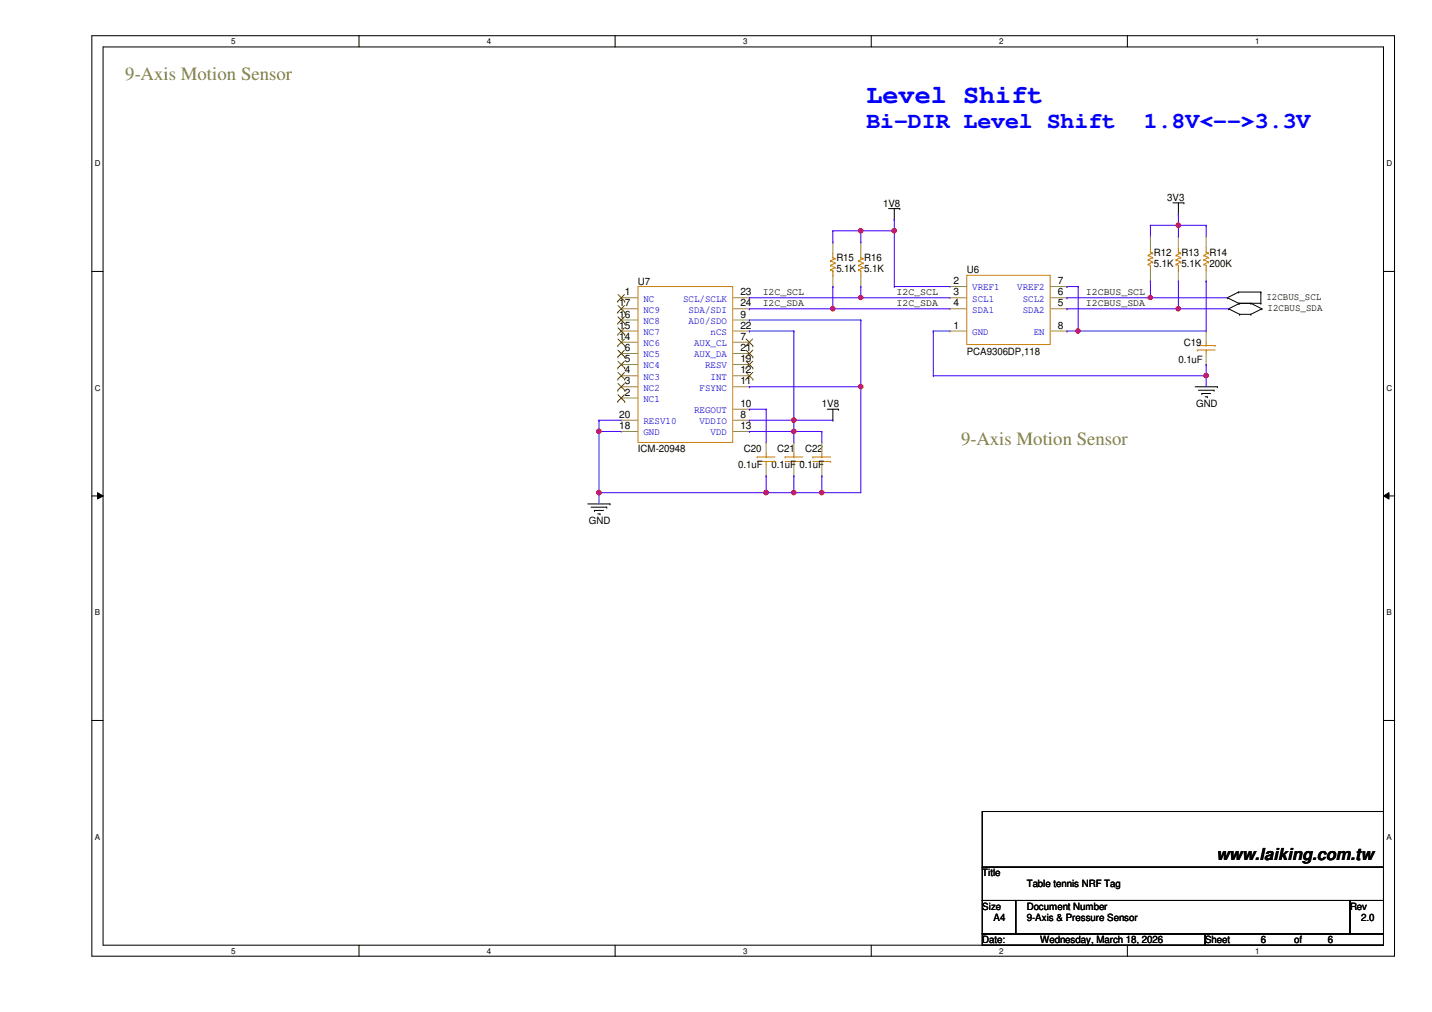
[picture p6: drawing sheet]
<svg xmlns="http://www.w3.org/2000/svg" width="297mm" height="210mm" viewBox="0 0 297 210" stroke-linecap="round" stroke-linejoin="round" font-family="sans-serif">
<path d="M19.1 7.4h270.2v190.9h-270.2zM21.4 9.7h265.6v186.3h-265.6z" fill="none" stroke="#000" stroke-width=".21"/>
<g fill="#fff">
<path d="M47.9 7.7h1v1.8h-1z"/>
<path d="M47.9 196.3h1v1.9h-1z"/>
</g>
<path d="M74.5 7.4v2.3M74.5 196v2.4" fill="none" stroke="#000" stroke-width=".21"/>
<g fill="#fff">
<path d="M101 7.7h.9v1.8h-.9z"/>
<path d="M101 196.3h.9v1.9h-.9z"/>
</g>
<path d="M127.6 7.4v2.3M127.6 196v2.4" fill="none" stroke="#000" stroke-width=".21"/>
<g fill="#fff">
<path d="M154.1 7.7h1v1.8h-1z"/>
<path d="M154.1 196.3h1v1.9h-1z"/>
</g>
<path d="M180.7 7.4v2.3M180.7 196v2.4" fill="none" stroke="#000" stroke-width=".21"/>
<g fill="#fff">
<path d="M207.3 7.7h.9v1.8h-.9z"/>
<path d="M207.3 196.3h.9v1.9h-.9z"/>
</g>
<path d="M233.8 7.4v2.3M233.8 196v2.4" fill="none" stroke="#000" stroke-width=".21"/>
<g fill="#fff">
<path d="M260.4 7.7h.9v1.8h-.9z"/>
<path d="M260.4 196.3h.9v1.9h-.9z"/>
<path d="M19.6 33h1.2v1.9h-1.2z"/>
<path d="M287.6 33h1.2v1.9h-1.2z"/>
<path d="M19.6 79.6h1.2v1.8h-1.2z"/>
<path d="M287.6 79.6h1.2v1.8h-1.2z"/>
</g>
<path d="M19.1 56.3h2.3M287 56.3h2.3" fill="none" stroke="#000" stroke-width=".21"/>
<g fill="#fff">
<path d="M19.6 126.2h1.1v1.8h-1.1z"/>
<path d="M287.6 126.2h1.1v1.8h-1.1z"/>
</g>
<path d="M19.1 102.9h2.3M20.2 102.2l1.2 .7-1.2 .6zM287 102.9l1.1-.7v1.3zM287 102.9h2.3" fill="none" stroke="#000" stroke-width=".21"/>
<path d="M20.2 102.2l1.2 .7-1.2 .6zM287 102.9l1.1-.7v1.3z" fill="#000"/>
<g fill="#fff">
<path d="M19.6 172.7h1.1v1.9h-1.1z"/>
<path d="M287.6 172.7h1.1v1.9h-1.1z"/>
</g>
<g fill="none" stroke="#000" stroke-width=".21">
<path d="M184.3 43.3h2.3M185.5 45.6h.1M185.5 43.3v2.3M186.6 43.3h.1M243.3 42.1h2.3M244.4 44.4h.1M244.4 42.1v2.3M245.6 42.1h.1M254.6 61.8h.1M254.6 61.8l2.3 1.1M254.8 64h.1M254.8 64l2.3 1.2"/>
<path d="M256.9 60.6h.1M256.9 62.9h.1M256.9 60.6l-2.3 1.2M256.9 60.6h4.6M256.9 62.9h4.6M257.1 62.9h.1M257.1 65.2h.1M257.1 62.9l-2.3 1.1M257.1 65.2h2.4M259.5 62.9h.1M259.5 65.2h.1M259.5 62.9l2.2 1.1"/>
<path d="M261.5 60.6h.1M261.5 62.9h.1M261.5 60.6v2.3M261.7 64h.1M261.7 64l-2.2 1.2M171.6 84.9h2.3M172.8 87.2h.1M172.8 84.9v2.3M173.9 84.9h.1M247.9 80.2h4.6M248.6 80.9h3.2M249.3 81.6h.1"/>
<path d="M249.3 81.6h1.8M250 82.3h.4M250.4 82.3h.1M251.8 80.9h.1M252.5 80.2h.1M121.9 104.5h4.6M122.6 105.2h3.3M123.3 105.9h.1M123.3 105.9h1.9M124 106.6h.5M124.5 106.6h.1M125.9 105.2h.1"/>
<path d="M126.5 104.5h.1M19.1 149.4h2.3M287 149.4h2.3M203.8 168.3h83.2v11.6h-83.2zM203.8 179.9h83.2v6.9h-83.2zM203.8 186.8h6.9v6.9h-6.9zM203.8 193.7h46.2v2.3h-46.2zM210.7 186.8h69.3v6.9h-69.3zM250 193.7h37v2.3h-37zM280 186.8h7v6.9h-7z"/>
</g>
<g fill="none" stroke="#cc8006" stroke-width=".21">
<path d="M132.3 59.4h19.7v32.4h-19.7zM172.3 54.1h.1M172.3 55h.1M172.3 56h.1M172.3 54.1l.9 .5M172.3 55l.9 .5M172.3 56l.5 .2M172.8 53.4h.1M172.8 56.2h.1M172.8 57.1h.1M172.8 52.5v.9M172.8 56.2v.9"/>
<path d="M172.8 53.4l.4 .2M173.2 53.6h.1M173.2 54.6h.1M173.2 55.5h.1M173.2 53.6l-.9 .5M173.2 54.6l-.9 .4M173.2 55.5l-.9 .5M178.1 54.1h.1M178.1 55h.1M178.1 56h.1M178.1 54.1l.9 .5M178.1 55l.9 .5"/>
<path d="M178.1 56l.5 .2M178.6 53.4h.1M178.6 56.2h.1M178.6 57.1h.1M178.6 52.5v.9M178.6 56.2v.9M178.6 53.4l.4 .2M179 53.6h.1M179 54.6h.1M179 55.5h.1M179 53.6l-.9 .5M179 54.6l-.9 .4"/>
<path d="M179 55.5l-.9 .5M200.5 57.1h17.3v14.4h-17.3zM238.2 53h.1M238.2 53.9h.1M238.2 54.8h.1M238.2 53l.9 .4M238.2 53.9l.9 .5M238.2 54.8l.4 .2M238.6 52.3h.1M238.6 55h.1M238.6 56h.1M238.6 51.3v1"/>
<path d="M238.6 55v1M238.6 52.3l.5 .2M239.1 52.5h.1M239.1 53.4h.1M239.1 54.4h.1M239.1 52.5l-.9 .5M239.1 53.4l-.9 .5M239.1 54.4l-.9 .4M244 53h.1M244 53.9h.1M244 54.8h.1M244 53l.9 .4"/>
<path d="M244 53.9l.9 .5M244 54.8l.4 .2M244.4 52.3h.1M244.4 55h.1M244.4 56h.1M244.4 51.3v1M244.4 55v1M244.4 52.3l.5 .2M244.9 52.5h.1M244.9 53.4h.1M244.9 54.4h.1M244.9 52.5l-.9 .5"/>
<path d="M244.9 53.4l-.9 .5M244.9 54.4l-.9 .4M249.7 53h.1M249.7 53.9h.1M249.7 54.8h.1M249.7 53l1 .4M249.7 53.9l1 .5M249.7 54.8l.5 .2M250.2 52.3h.1M250.2 55h.1M250.2 56h.1M250.2 51.3v1"/>
<path d="M250.2 55v1M250.2 52.3l.5 .2M250.7 52.5h.1M250.7 53.4h.1M250.7 54.4h.1M250.7 52.5l-1 .5M250.7 53.4l-1 .5M250.7 54.4l-1 .4M248.4 72.6h.1M248.4 72.6h3.7M248.4 71.7h3.7M250.2 71.7h.1"/>
<path d="M250.2 72.6h.1M250.2 71v.7M250.2 72.6v.7M252.1 71.7h.1M157.1 94.8h.1M157.1 94.8h3.6M157.1 95.7h3.6M158.9 95.7h.1M158.9 94.8h.1M158.9 94.1v.7M158.9 95.7v.7M160.7 95.7h.1"/>
<path d="M162.9 94.8h.1M162.9 94.8h3.6M162.9 95.7h3.6M164.7 95.7h.1M164.7 94.8h.1M164.7 94.1v.7M164.7 95.7v.7M166.5 95.7h.1M168.6 94.8h.1M168.6 94.8h3.7M168.6 95.7h3.7M170.5 95.7h.1"/>
<path d="M170.5 94.8h.1M170.5 94.1v.7M170.5 95.7v.7M172.3 95.7h.1"/>
</g>
<g fill="none" stroke="#a84" stroke-width=".21">
<path d="M172.8 50.2h.1M172.8 59.4h.1M172.8 50.2v2.3M172.8 57.1v2.3M178.6 50.2h.1M178.6 59.4h.1M178.6 50.2v2.3M178.6 57.1v2.3M197.1 59.4h.1M197.1 59.4h3.4M217.8 59.4h3.5M221.3 59.4h.1"/>
<path d="M238.6 49h.1M238.6 58.3h.1M238.6 49v2.3M238.6 56v2.3M244.4 49h.1M244.4 58.3h.1M244.4 49v2.3M244.4 56v2.3M250.2 49h.1M250.2 58.3h.1M250.2 49v2.3M250.2 56v2.3"/>
<path d="M128.9 61.8h.1M128.9 77.9h.1M128.9 75.6h.1M128.9 73.3h.1M128.9 71h.1M128.9 68.7h.1M128.9 66.4h.1M128.9 64h.1M128.9 68.7h3.4M128.9 61.8h3.4M128.9 64h3.4M128.9 77.9h3.4"/>
<path d="M128.9 75.6h3.4M128.9 73.3h3.4M128.9 71h3.4M128.9 66.4h3.4M152 68.7h3.4M152 61.8h3.4M152 64h3.4M152 77.9h3.4M152 75.6h3.4M152 73.3h3.4M152 71h3.4M152 66.4h3.4"/>
<path d="M155.4 71h.1M155.4 66.4h.1M155.4 77.9h.1M155.4 75.6h.1M155.4 73.3h.1M155.4 68.7h.1M155.4 61.8h.1M155.4 64h.1M197.1 68.7h.1M197.1 61.8h.1M197.1 64h.1M197.1 68.7h3.4"/>
<path d="M197.1 61.8h3.4M197.1 64h3.4M217.8 68.7h3.5M217.8 61.8h3.5M217.8 64h3.5M221.3 64h.1M221.3 61.8h.1M221.3 68.7h.1M250.2 68.7h.1M250.2 75.6h.1M250.2 68.7v2.3M250.2 73.3v2.3"/>
<path d="M128.9 82.5h.1M128.9 80.2h.1M128.9 89.5h.1M128.9 87.2h.1M128.9 82.5h3.4M128.9 80.2h3.4M128.9 87.2h3.4M128.9 89.5h3.4M152 80.2h3.4M152 87.2h3.4M152 84.9h3.4M152 89.5h3.4"/>
<path d="M155.4 87.2h.1M155.4 84.9h.1M155.4 80.2h.1M155.4 89.5h.1M158.9 98.7h.1M158.9 91.8h.1M158.9 91.8v2.3M158.9 96.4v2.3M164.7 98.7h.1M164.7 91.8h.1M164.7 91.8v2.3M164.7 96.4v2.3"/>
<path d="M170.5 98.7h.1M170.5 91.8h.1M170.5 91.8v2.3M170.5 96.4v2.3"/>
</g>
<g fill="none" stroke="#804000" stroke-width=".21">
<path d="M128.1 62.5h.1M128.1 78.7h.1M128.1 76.3h.1M128.1 74h.1M128.1 71.7h.1M128.1 69.4h.1M128.1 67.1h.1M128.1 64.8h.1M128.2 61.1l1.4 1.4M128.2 79.5l1.4 1.4M128.2 77.3l1.4 1.4M128.2 74.9l1.4 1.4"/>
<path d="M128.2 72.6l1.4 1.4M128.2 70.3l1.4 1.4M128.2 68l1.4 1.4M128.2 65.7l1.4 1.4M128.2 63.4l1.4 1.4M129.5 61.1l-1.4 1.4M129.5 79.5l-1.4 1.4M129.5 77.3l-1.4 1.4M129.5 74.9l-1.4 1.4M129.5 72.6l-1.4 1.4M129.5 70.3l-1.4 1.4M129.5 68l-1.4 1.4"/>
<path d="M129.5 65.7l-1.4 1.4M129.5 63.4l-1.4 1.4M129.6 62.5h.1M129.6 78.7h.1M129.6 76.3h.1M129.6 74h.1M129.6 71.7h.1M129.6 69.4h.1M129.6 67.1h.1M129.6 64.8h.1M154.7 71.7h.1M154.7 78.7h.1"/>
<path d="M154.7 76.3h.1M154.7 74h.1M154.8 70.3l1.4 1.4M154.8 77.3l1.4 1.4M154.8 74.9l1.4 1.4M154.8 72.6l1.4 1.4M156.1 70.3l-1.4 1.4M156.1 77.3l-1.4 1.4M156.1 74.9l-1.4 1.4M156.1 72.6l-1.4 1.4M156.2 71.7h.1M156.2 78.7h.1"/>
<path d="M156.2 76.3h.1M156.2 74h.1M128.1 83.3h.1M128.1 80.9h.1M128.2 81.9l1.4 1.4M129.5 81.9l-1.4 1.4M129.6 83.3h.1M129.6 80.9h.1"/>
</g>
<path d="M155.4 84.9h.1M155.4 84.9h3.5M158.9 84.9h.1M158.9 84.9v6.9M164.7 98.7h.1M164.7 98.7v3.5" fill="none" stroke="#4200ff" stroke-width=".21"/>
<circle cx="164.6" cy="102.2" r=".45" fill="#f00"/>
<circle cx="164.6" cy="102.2" r=".45" fill="none" stroke="#f00" stroke-width=".21"/>
<path d="M124.2 89.5h.1M124.2 89.5h4.7M158.9 98.7h.1M158.9 98.7v3.5" fill="none" stroke="#4200ff" stroke-width=".21"/>
<circle cx="124.2" cy="89.5" r=".45" fill="#f00"/>
<circle cx="124.2" cy="89.5" r=".45" fill="none" stroke="#f00" stroke-width=".21"/>
<path d="M155.4 89.5h.1M155.4 89.5h9.3" fill="none" stroke="#4200ff" stroke-width=".21"/>
<circle cx="164.6" cy="89.5" r=".45" fill="#f00"/>
<circle cx="164.6" cy="89.5" r=".45" fill="none" stroke="#f00" stroke-width=".21"/>
<path d="M124.2 87.2h.1M124.2 89.5h.1M124.2 87.2h4.7M124.2 87.2v15M164.7 89.5h.1M164.7 89.5h5.8M170.5 89.5h.1M170.5 89.5v2.3M124.2 102.2h.1M124.2 102.2h34.7" fill="none" stroke="#4200ff" stroke-width=".21"/>
<circle cx="158.9" cy="102.2" r=".45" fill="#f00"/>
<circle cx="158.9" cy="102.2" r=".45" fill="none" stroke="#f00" stroke-width=".21"/>
<circle cx="124.2" cy="102.2" r=".45" fill="#f00"/>
<circle cx="124.2" cy="102.2" r=".45" fill="none" stroke="#f00" stroke-width=".21"/>
<path d="M155.4 80.2h.1M155.4 80.2h23.2M170.5 98.7h.1M170.5 98.7v3.5M158.9 102.2h.1M158.9 102.2h11.6M170.5 102.2h.1" fill="none" stroke="#4200ff" stroke-width=".21"/>
<circle cx="178.5" cy="80.2" r=".45" fill="#f00"/>
<circle cx="178.5" cy="80.2" r=".45" fill="none" stroke="#f00" stroke-width=".21"/>
<path d="M178.6 80.2h.1M178.6 80.2v22h-8.1M170.5 102.2h.1" fill="none" stroke="#4200ff" stroke-width=".21"/>
<circle cx="170.4" cy="102.2" r=".45" fill="#f00"/>
<circle cx="170.4" cy="102.2" r=".45" fill="none" stroke="#f00" stroke-width=".21"/>
<path d="M238.6 46.7h.1M238.6 46.7v2.3M238.6 46.7h5.8" fill="none" stroke="#4200ff" stroke-width=".21"/>
<circle cx="244.4" cy="46.7" r=".45" fill="#f00"/>
<circle cx="244.4" cy="46.7" r=".45" fill="none" stroke="#f00" stroke-width=".21"/>
<g fill="none" stroke="#4200ff" stroke-width=".21">
<path d="M221.3 59.4h.1M221.3 59.4h2.3M223.6 59.4h.1M223.6 59.4v9.3M238.6 58.3h.1M238.6 58.3v3.5M244.4 46.7h.1M244.4 44.4h.1M244.4 58.3h.1M244.4 46.7h5.8M244.4 44.4v2.3M244.4 58.3v5.7"/>
<path d="M250.2 46.7h.1M250.2 46.7v2.3M193.6 68.7h.1M193.6 77.9h.1M193.6 68.7h3.5M193.6 68.7v9.2M193.6 77.9h56.6"/>
</g>
<circle cx="250.2" cy="77.9" r=".45" fill="#f00"/>
<circle cx="250.2" cy="77.9" r=".45" fill="none" stroke="#f00" stroke-width=".21"/>
<path d="M172.8 47.9h.1M172.8 47.9h5.8M178.6 59.4h.1M178.6 59.4v2.4M178.6 61.8h.1M178.6 61.8h18.5M250.2 75.6h.1M250.2 75.6v2.3" fill="none" stroke="#4200ff" stroke-width=".21"/>
<circle cx="178.5" cy="47.9" r=".45" fill="#f00"/>
<circle cx="178.5" cy="47.9" r=".45" fill="none" stroke="#f00" stroke-width=".21"/>
<path d="M178.6 47.9h.1M185.5 45.6h.1M185.5 59.4h.1M185.5 45.6v2.3h-6.9M185.5 59.4h11.6M155.4 61.8h.1M155.4 61.8h23.2" fill="none" stroke="#4200ff" stroke-width=".21"/>
<circle cx="178.5" cy="61.7" r=".44" fill="#f00"/>
<circle cx="178.5" cy="61.7" r=".44" fill="none" stroke="#f00" stroke-width=".21"/>
<path d="M172.8 59.4h.1M172.8 59.4v4.6h-17.4M155.4 64h.1" fill="none" stroke="#4200ff" stroke-width=".21"/>
<circle cx="172.7" cy="64" r=".45" fill="#f00"/>
<circle cx="172.7" cy="64" r=".45" fill="none" stroke="#f00" stroke-width=".21"/>
<path d="M172.8 64h.1M172.8 64h24.3M155.4 87.2h.1M155.4 87.2h9.3" fill="none" stroke="#4200ff" stroke-width=".21"/>
<circle cx="164.6" cy="87.1" r=".45" fill="#f00"/>
<circle cx="164.6" cy="87.1" r=".45" fill="none" stroke="#f00" stroke-width=".21"/>
<g fill="none" stroke="#4200ff" stroke-width=".21">
<path d="M155.4 68.7h.1M155.4 66.4h.1M155.4 68.7h9.3M155.4 66.4h23.2M164.7 68.7h.1M164.7 68.7v23.1M178.6 66.4h.1M178.6 66.4v13.8M221.3 61.8h.1M221.3 61.8h17.3M164.7 87.2h.1M164.7 89.5h.1"/>
<path d="M164.7 87.2h8.1"/>
</g>
<circle cx="238.6" cy="61.7" r=".44" fill="#f00"/>
<circle cx="238.6" cy="61.7" r=".44" fill="none" stroke="#f00" stroke-width=".21"/>
<path d="M221.3 68.7h.1M221.3 68.7h28.9M223.6 68.7h.1M238.6 61.8h.1M238.6 61.8h16" fill="none" stroke="#4200ff" stroke-width=".21"/>
<circle cx="223.6" cy="68.6" r=".44" fill="#f00"/>
<circle cx="223.6" cy="68.6" r=".44" fill="none" stroke="#f00" stroke-width=".21"/>
<path d="M250.2 58.3h.1M250.2 58.3v10.4M221.3 64h.1M221.3 64h23.1" fill="none" stroke="#4200ff" stroke-width=".21"/>
<circle cx="244.4" cy="64" r=".45" fill="#f00"/>
<circle cx="244.4" cy="64" r=".45" fill="none" stroke="#f00" stroke-width=".21"/>
<path d="M185.5 47.9h.1M185.5 47.9v11.5M244.4 49h.1M244.4 46.7v2.3M244.4 64h.1M244.4 64h10.4M250.2 77.9h.1M250.2 77.9v2.3M124.2 102.2h.1M124.2 102.2v2.3" fill="none" stroke="#4200ff" stroke-width=".21"/>
<circle cx="185.5" cy="47.9" r=".45" fill="#f00"/>
<circle cx="185.5" cy="47.9" r=".45" fill="none" stroke="#f00" stroke-width=".21"/>
<path d="M172.8 50.2h.1M172.8 47.9v2.3M178.6 50.2h.1M178.6 47.9v2.3" fill="none" stroke="#4200ff" stroke-width=".21"/>
<circle cx="164.6" cy="102.2" r=".45" fill="#f00"/>
<circle cx="164.6" cy="102.2" r=".45" fill="none" stroke="#f00" stroke-width=".21"/>
<circle cx="124.2" cy="89.5" r=".45" fill="#f00"/>
<circle cx="124.2" cy="89.5" r=".45" fill="none" stroke="#f00" stroke-width=".21"/>
<circle cx="164.6" cy="89.5" r=".45" fill="#f00"/>
<circle cx="164.6" cy="89.5" r=".45" fill="none" stroke="#f00" stroke-width=".21"/>
<circle cx="158.9" cy="102.2" r=".45" fill="#f00"/>
<circle cx="158.9" cy="102.2" r=".45" fill="none" stroke="#f00" stroke-width=".21"/>
<circle cx="124.2" cy="102.2" r=".45" fill="#f00"/>
<circle cx="124.2" cy="102.2" r=".45" fill="none" stroke="#f00" stroke-width=".21"/>
<circle cx="178.5" cy="80.2" r=".45" fill="#f00"/>
<circle cx="178.5" cy="80.2" r=".45" fill="none" stroke="#f00" stroke-width=".21"/>
<circle cx="170.4" cy="102.2" r=".45" fill="#f00"/>
<circle cx="170.4" cy="102.2" r=".45" fill="none" stroke="#f00" stroke-width=".21"/>
<circle cx="244.4" cy="46.7" r=".45" fill="#f00"/>
<circle cx="244.4" cy="46.7" r=".45" fill="none" stroke="#f00" stroke-width=".21"/>
<circle cx="250.2" cy="77.9" r=".45" fill="#f00"/>
<circle cx="250.2" cy="77.9" r=".45" fill="none" stroke="#f00" stroke-width=".21"/>
<circle cx="178.5" cy="47.9" r=".45" fill="#f00"/>
<circle cx="178.5" cy="47.9" r=".45" fill="none" stroke="#f00" stroke-width=".21"/>
<circle cx="178.5" cy="61.7" r=".44" fill="#f00"/>
<circle cx="178.5" cy="61.7" r=".44" fill="none" stroke="#f00" stroke-width=".21"/>
<circle cx="172.7" cy="64" r=".45" fill="#f00"/>
<circle cx="172.7" cy="64" r=".45" fill="none" stroke="#f00" stroke-width=".21"/>
<circle cx="164.6" cy="87.1" r=".45" fill="#f00"/>
<circle cx="164.6" cy="87.1" r=".45" fill="none" stroke="#f00" stroke-width=".21"/>
<circle cx="238.6" cy="61.7" r=".44" fill="#f00"/>
<circle cx="238.6" cy="61.7" r=".44" fill="none" stroke="#f00" stroke-width=".21"/>
<circle cx="223.6" cy="68.6" r=".44" fill="#f00"/>
<circle cx="223.6" cy="68.6" r=".44" fill="none" stroke="#f00" stroke-width=".21"/>
<circle cx="244.4" cy="64" r=".45" fill="#f00"/>
<circle cx="244.4" cy="64" r=".45" fill="none" stroke="#f00" stroke-width=".21"/>
<circle cx="185.5" cy="47.9" r=".45" fill="#f00"/>
<circle cx="185.5" cy="47.9" r=".45" fill="none" stroke="#f00" stroke-width=".21"/>
<text font-size="5.5" fill="#00f" x="179.7" y="21.3">Level Shift</text>
<g font-size="4.8" fill="#00f">
<text x="179.7" y="26.5">Bi-DIR Level Shift</text>
<text x="237.3" y="26.5">1.8V&lt;--&gt;3.3V</text>
</g>
<g font-size="3.9" fill="#808040">
<text x="26" y="16.7">9-Axis Motion Sensor</text>
<text x="199.3" y="92.2">9-Axis Motion Sensor</text>
</g>
<text font-size="3.4" x="252.3" y="178.3">www.laiking.com.tw</text>
<g font-size="2.1">
<text x="242.1" y="41.7">3V3</text>
<text x="183.2" y="42.8">1V8</text>
<text x="239.4" y="53">R12</text>
<text x="245.1" y="53">R13</text>
<text x="250.9" y="53">R14</text>
<text x="132.3" y="59">U7</text>
<text x="173.5" y="54.2">R15</text>
<text x="173.5" y="56.5">5.1K</text>
<text x="179.2" y="54.2">R16</text>
<text x="179.2" y="56.5">5.1K</text>
<text x="197.8" y="58.9">2</text>
<text x="200.5" y="56.7">U6</text>
<text x="219.5" y="58.9">7</text>
<text x="239.4" y="55.3">5.1K</text>
<text x="245.1" y="55.3">5.1K</text>
<text x="250.9" y="55.3">200K</text>
<text x="128.4" y="65.9">16</text>
<text x="128.4" y="63.5">17</text>
<text x="129.6" y="61.3">1</text>
<text x="153.6" y="65.9">9</text>
<text x="153.6" y="61.3">23</text>
<text x="153.6" y="63.5">24</text>
<text x="158.2" y="61.1">I2C_SCL</text>
<text x="158.2" y="63.4">I2C_SDA</text>
<text x="186" y="61.1">I2C_SCL</text>
<text x="186" y="63.4">I2C_SDA</text>
<text x="197.8" y="61.3">3</text>
<text x="197.8" y="63.5">4</text>
<text x="219.5" y="63.5">5</text>
<text x="219.5" y="61.3">6</text>
<text x="225.3" y="61.1">I2CBUS_SCL</text>
<text x="225.3" y="63.4">I2CBUS_SDA</text>
<text x="262.7" y="62.2">I2CBUS_SCL</text>
<text x="262.9" y="64.5">I2CBUS_SDA</text>
<text x="128.4" y="70.5">14</text>
<text x="128.4" y="68.2">15</text>
<text x="153.6" y="70.5">7</text>
<text x="153.6" y="68.2">22</text>
<text x="197.8" y="68.2">1</text>
<text x="219.5" y="68.2">8</text>
<text x="245.6" y="71.8">C19</text>
<text x="129.6" y="77.4">4</text>
<text x="129.6" y="75.1">5</text>
<text x="129.6" y="72.8">6</text>
<text x="153.6" y="77.4">12</text>
<text x="153.6" y="75.1">19</text>
<text x="153.6" y="72.8">21</text>
<text x="200.5" y="73.6">PCA9306DP,118</text>
<text x="244.4" y="75.2">0.1uF</text>
<text x="129.6" y="82">2</text>
<text x="129.6" y="79.7">3</text>
<text x="153.6" y="79.7">11</text>
<text x="128.4" y="89">18</text>
<text x="128.4" y="86.7">20</text>
<text x="153.6" y="86.7">8</text>
<text x="153.6" y="84.4">10</text>
<text x="153.6" y="89">13</text>
<text x="170.5" y="84.5">1V8</text>
<text x="248.1" y="84.5">GND</text>
<text x="132.3" y="93.7">ICM-20948</text>
<text x="154.3" y="93.7">C20</text>
<text x="161.2" y="93.7">C21</text>
<text x="167" y="93.7">C22</text>
<text x="153.1" y="97.2">0.1uF</text>
<text x="160.1" y="97.2">0.1uF</text>
<text x="165.9" y="97.2">0.1uF</text>
<text x="122.2" y="108.7">GND</text>
<text x="203.8" y="181.8">Title</text>
<text x="213" y="184.1">Table tennis NRF Tag</text>
<text x="203.8" y="188.7">Size</text>
<text x="206.1" y="191">A4</text>
<text x="213" y="188.7">Document Number</text>
<text x="213" y="191">9-Axis &amp; Pressure Sensor</text>
<text x="280" y="188.7">Rev</text>
<text x="282.3" y="191">2.0</text>
<text x="203.8" y="195.6">Date:</text>
<text x="215.8" y="195.6">Wednesday, March 18, 2026</text>
<text x="250" y="195.6">Sheet</text>
<text x="261.5" y="195.6">6</text>
<text x="268.5" y="195.6">of</text>
<text x="275.4" y="195.6">6</text>
</g>
<g font-size="2.1" fill="#00c">
<text x="133.5" y="62.6">NC</text>
<text x="133.5" y="64.9">NC9</text>
<text x="141.7" y="62.6">SCL/SCLK</text>
<text x="142.8" y="64.9">SDA/SDI</text>
<text x="201.7" y="60.2">VREF1</text>
<text x="201.7" y="62.6">SCL1</text>
<text x="201.7" y="64.9">SDA1</text>
<text x="211" y="60.2">VREF2</text>
<text x="212.1" y="64.9">SDA2</text>
<text x="212.1" y="62.6">SCL2</text>
<text x="133.5" y="71.8">NC6</text>
<text x="133.5" y="69.5">NC7</text>
<text x="133.5" y="67.2">NC8</text>
<text x="142.8" y="67.2">AD0/SDO</text>
<text x="144" y="71.8">AUX_CL</text>
<text x="147.4" y="69.5">nCS</text>
<text x="201.7" y="69.5">GND</text>
<text x="214.4" y="69.5">EN</text>
<text x="133.5" y="76.4">NC4</text>
<text x="133.5" y="74.1">NC5</text>
<text x="144" y="74.1">AUX_DA</text>
<text x="146.3" y="76.4">RESV</text>
<text x="133.5" y="83.4">NC1</text>
<text x="133.5" y="81">NC2</text>
<text x="133.5" y="78.7">NC3</text>
<text x="145.1" y="81">FSYNC</text>
<text x="147.4" y="78.7">INT</text>
<text x="133.5" y="88">RESV10</text>
<text x="144" y="85.7">REGOUT</text>
<text x="145.1" y="88">VDDIO</text>
<text x="133.5" y="90.3">GND</text>
<text x="147.4" y="90.3">VDD</text>
</g>
<g font-size="1.7">
<text x="47.9" y="9.1">5</text>
<text x="101" y="9.1">4</text>
<text x="154.1" y="9.1">3</text>
<text x="207.3" y="9.1">2</text>
<text x="260.4" y="9.1">1</text>
<text x="19.6" y="34.5">D</text>
<text x="287.6" y="34.5">D</text>
<text x="19.6" y="81.1">C</text>
<text x="287.6" y="81.1">C</text>
<text x="19.6" y="127.6">B</text>
<text x="287.6" y="127.6">B</text>
<text x="19.6" y="174.2">A</text>
<text x="287.6" y="174.2">A</text>
<text x="47.9" y="197.8">5</text>
<text x="101" y="197.8">4</text>
<text x="154.1" y="197.8">3</text>
<text x="207.3" y="197.8">2</text>
<text x="260.4" y="197.8">1</text>
</g>
</svg>
